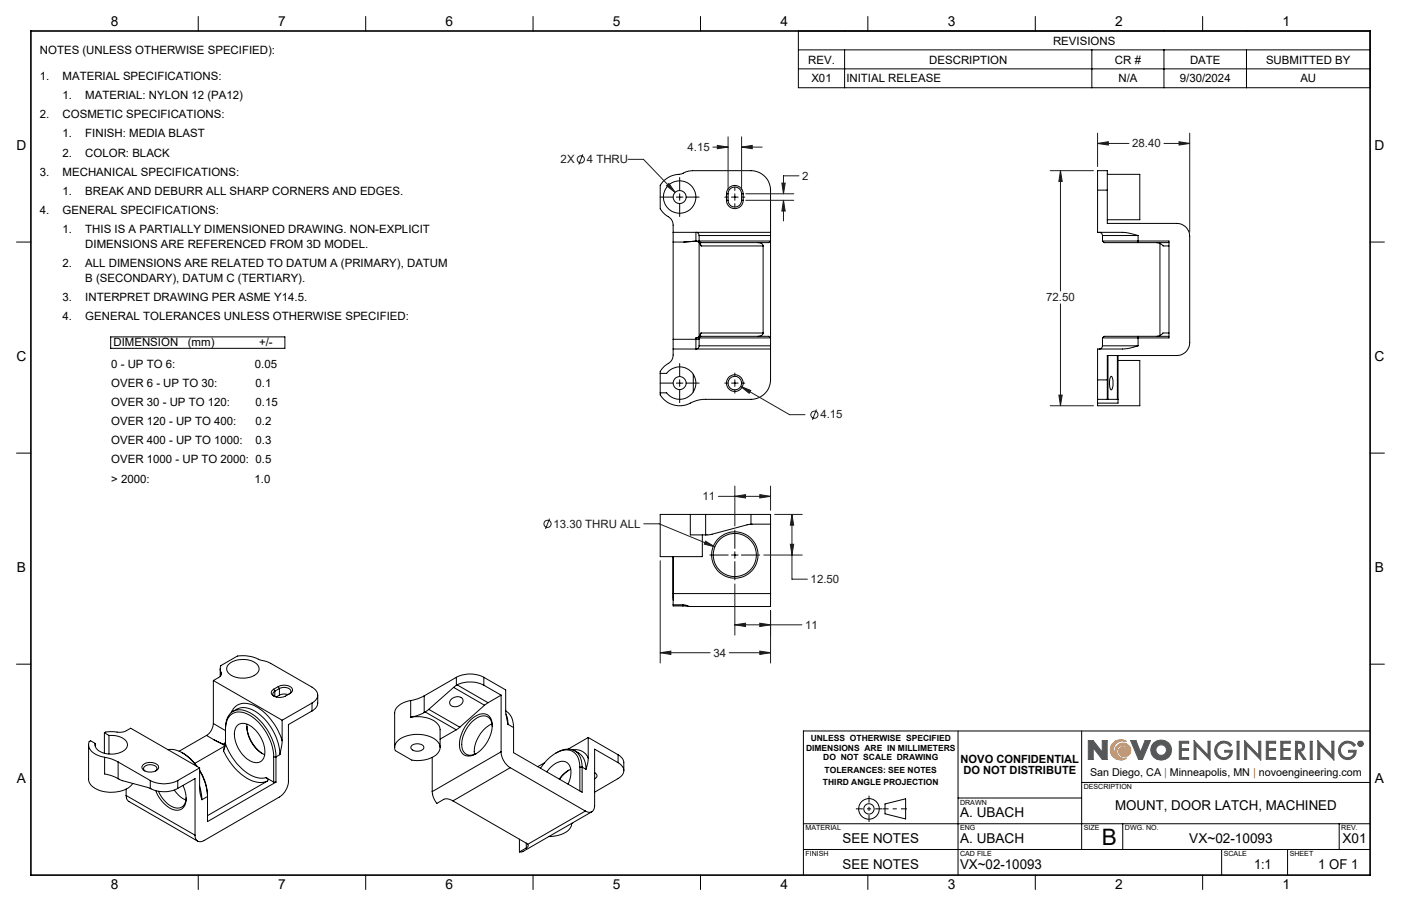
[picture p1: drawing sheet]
<svg xmlns="http://www.w3.org/2000/svg" width="432mm" height="279mm" viewBox="0 0 432 279" stroke-linecap="round" stroke-linejoin="round" font-family="sans-serif">
<g fill="none" stroke="#000" stroke-width=".31">
<path d="M61.1 5.1v4.5M112.7 5.1v4.5M164.3 5.1v4.5M215.9 5.1v4.5M267.5 5.1v4.5M319.1 5.1v4.5M370.7 5.1v4.5M223.9 59.8a2.58 2.58 0 0 1 2.6-2.6 2.58 2.58 0 0 1 2.6 2.6M223.9 59.8v2M223.9 59.8h.5M224.4 59.8a2.08 2.08 0 0 1 2.1-2.1 2.08 2.08 0 0 1 2.1 2.1M224.4 59.8v2"/>
<path d="M228.6 59.8h.5M228.6 59.8v2M229.1 59.8v2M338.3 58.6v13l8.7 .1 3.8 .9M338.3 58.6v-6h3v6M338.3 58.6h3M341.3 58.6v10.3h21.4a4 4 0 0 1 4 4v32.8a4 4 0 0 1-4 3.9h-21.4v7.6M341.3 53.8h10v14h-10M5.1 74.6h4.4M207.5 71.6v-2.2a3.3 3.3 0 0 0-2.3-3l-1.7-2v-7.2a8.8 8.8 0 0 1 6.8-3.6l1.3-.6 1.9-.4h18a6.1 6.1 0 0 1 6 6v13M207.5 71.6v3M207.5 74.6v30"/>
<path d="M207.5 71.6h30M207.5 74.6h3.3M210.8 74.6l3.9-.2 .8 .4M214.5 74.4l-3.7 .2M215.5 72.6h22M215.5 72.6a.78 .78 0 0 0-1-.8v2.6M215.5 74.3h22a2.66 2.66 0 0 1-2.3 .5h-19.2M215.5 74.3l-1 .1M215.5 72.6v1.7M215.5 74.8v29M215.5 74.3l.5 .5M215.5 74.8l.6 1"/>
<path d="M216 74.8l.1 1M216.1 75.8h19.1M223.9 61.8a2.58 2.58 0 0 0 2.6 2.5 2.58 2.58 0 0 0 2.6-2.5M223.9 61.8h.5M224.4 61.8a2.08 2.08 0 0 0 2.1 2.1 2.08 2.08 0 0 0 2.1-2.1M228.6 61.8h.5M233.6 74.8l1.2 .4 .4 .6M235.2 75.8v26.9M237.5 71.6v1M237.5 72.6v34M338.8 71.6a1.02 1.02 0 0 1 1 1M339.8 74.3h20.5v29.9h-20.5"/>
<path d="M339.8 74.3l.5 .5h10.5M339.8 72.6h11M339.8 72.6v1.7M350.8 72.6v2.2M350.8 74.8h9.5M356.5 74.8l1 .2 1 .8h1.8M357.5 75.1v28.4M422.3 74.6h4.4M203.5 115.1h2a5 5 0 0 1 7.3-.7 5 5 0 0 1 0 7.5 5 5 0 0 1-7.3-.8h-2M207.5 107.6v1.9a3.4 3.4 0 0 1-2.3 3.1l-1.7 1.9v7.2a7.3 7.3 0 0 0 10.4 2.1l3-.6h14.6a6.1 6.1 0 0 0 6-6v-9.6M207.5 104.6v3M207.5 107.6h30"/>
<path d="M207.5 104.6h7M213.7 115.4v5.5M214.5 104.6v2.9a.78 .78 0 0 0 1-.9M214.5 104.6h1M214.5 104.2h1M214.5 104.2v.4M215.5 106.6h22M215.5 103.8l-1 .4M215.5 104.2v2.4M216 103.7h19.2a2.66 2.66 0 0 1 2.3 .5h-22M216 103.7l-.5 .5M216.1 102.7l-.1 1"/>
<path d="M216.1 102.7h19.1M216.1 102.7l-.6 1.1M235.2 102.7a1.23 1.23 0 0 1-1.6 1M237.5 106.6v1M338.3 117.2v6M338.3 117.2h3M339.8 106.6a1.02 1.02 0 0 1-1 1M339.8 106.6h11M339.8 104.2v2.4M341.3 117.2v5.9M341.5 109.6v13.6M342.3 116.2l.1-.1a4 4 0 0 1 .3 4v.1a.7 .7 0 0 1-.7-1.1l-.1-1.3z"/>
<path d="M344.4 109.6v13.6M344.6 111.2h6.7v13.9h-13v-.8M344.6 109.6v13.6M350.8 106.6l-3.8 1h-8.7v9.6M350.8 103.7h-10.5l-.5 .5M350.8 103.7v2.9M350.8 103.7h9.5M360.3 102.7h-1.9l-.8 .7-1.1 .3M5.1 139.7h4.4M338.3 123.2v1.1M338.3 123.2h3M341.3 123.2h.2"/>
<path d="M341.3 123.1v.1M341.5 123.2h2.9M344.4 123.2h.2M344.6 123.2v1.1h-6.3M422.3 139.7h4.4M212.8 158.6h-9.3v13.1h13v-6.7M212.8 158.6v6.4h4.7M212.8 158.6h4.7M217.5 158.6v6.4M217.5 158.6h14M231.5 158.6h6v24.5M231.5 158.6v3.1"/>
<path d="M207.4 171.7l.1 13.4M207.5 171.7v11.4M231.5 161.7l-12.4 3.2-1.6 .1M237.5 161.6l-6 .1M207.5 183.1v3.4M207.5 186.5v.4h3M207.5 183.1h30M207.5 186.5h3M210.5 186.5l2 .5M210.5 186.9l2 .1M210.5 186.5v.4M237.5 183.1v3.9h-25"/>
<path d="M5.1 204.8h4.4M65.8 209.9l21.2 12.2M65.8 209.9v13.2M67.9 206.3v2.3M68.1 207.3l-.2-.7 .2-1.3 5.1-3a16.1 16.1 0 0 1 7.7 1.4l2.5 .9 12.8 7.3a2.6 2.6 0 0 1 1.7 2.5 2.6 2.6 0 0 1-1.7 2.4M68.1 207.3a1.32 1.32 0 0 1-.8 1.7l-1.5 .9M68.1 207.3v.9M70.4 205a7 7 0 0 1 9 .1 2.2 2.2 0 0 1-1.4 3.4 6.7 6.7 0 0 1-7.9-1.4l-.3-.9zM71.3 219.8a4.6 4.6 0 0 1 6.5-2.5 17.7 17.7 0 0 1 9.2 11.1M71.8 219.4a5.9 5.9 0 0 1 7.5 .4 17.3 17.3 0 0 1 7 12.9M84.3 212.5l.4 .6M84.7 213.1a.89 .89 0 0 0-.6 .8 .89 .89 0 0 0 .5 .9"/>
<path d="M84.7 213.1v1.7M85.8 211.7a3.4 3.4 0 0 1 4.3 .8l-.2 1-1.9 1.2a3.3 3.3 0 0 1-4.4-.9l.1-.7 .6-.6M85.8 211.7l-1.5 .8M85.8 211.7l.3 .6M86.1 212.3a2.6 2.6 0 0 1 3.5 .8v.4l-.6 .5M86.1 212.3v2.1M86.1 212.3l-1.4 .8M86.1 214.4l-1 .5M88.7 214.2a3.2 3.2 0 0 0-2.6 .2M96.2 219.3l-7.3 4.1v17.5a6.2 6.2 0 0 1-2.8 4.9l-23.2 13.4a1.71 1.71 0 0 1-2 .2 1.71 1.71 0 0 1-.8-1.8M96.2 216.8l-9.2 5.3M96.2 216.8v2.5"/>
<path d="M97.9 214.4v2.4a3.1 3.1 0 0 1-1.7 2.5M126.6 216a5.3 5.3 0 0 0-5 3.7v10.8M126.6 216v5.2M130.7 219.7l-1.9 .9-2.2 .6M130.7 214.6l-1.9 .9-2.2 .5M130.7 214.6v5.1M131.1 219.6l-.4 .1M131.1 219.6l9.5 5.5M132.2 218.8l-1.1 .8M132.2 218.8l9.5 5.5M139.1 215.7a2.18 2.18 0 0 1 3.6 .2 2.29 2.29 0 0 1-1.6 1.9 2.29 2.29 0 0 1-2.4-.7l-.1-.7zM139.8 212l-7.6 6.8"/>
<path d="M139.8 212l9.5 5.5M140.7 208.9a9.2 9.2 0 0 1 8.4 0M140.7 211.3l-.9 .7M140.7 208.9v2.4M140.7 208.9l-10 5.7M140.9 211.2a9.5 9.5 0 0 1 8.2 .1M140.9 211.2l-.2 .1M140.9 211.2l9.5 5.5M149.1 208.9l6.8 3.9v7.1l.7 3.5M149.1 211.3l5.3 3.1M149.1 208.9v2.4M149.3 217.5l-7.6 6.8"/>
<path d="M150.4 216.7l-1.1 .8M154.4 214.4v17.4M154.4 214.4l-4 2.3M155.9 219.3a5.3 5.3 0 0 1 2.4 5.1M422.3 204.8h4.4M27.3 229.7v10.6a4.1 4.1 0 0 0 3.4 3.5 10.2 10.2 0 0 0 9.8-1.7l.4-.5M29.4 229.3l-1.5-.8a1.67 1.67 0 0 0-.4 2.1 5.9 5.9 0 0 0 4.7 2.9M29.4 229.3v.8M32.2 226l.8-.3h2.7a4.9 4.9 0 0 0 3.3-.4l1.3-.7 21.2 12.2M32.2 226l1.4 .8M32.2 226v6.3M32.2 233.5l2.3 .6 1.9 .9"/>
<path d="M32.2 233.5v5.2l2.3 .6 1.9 .8M33.6 226.8a5.5 5.5 0 0 1 5.6 2.3 2.82 2.82 0 0 1-2.7 3.2 6.5 6.5 0 0 1-7-1.8l-.1-1.2M33.6 226.8v5.7M36.4 235l9.9 5.7M36.4 235v5.1M44.1 235.8a3.3 3.3 0 0 1 4.8 .6 2.25 2.25 0 0 1-2.9 1.7 1.85 1.85 0 0 1-2.2-1.8zM44.7 237.8a1 1 0 0 1-.4-1.1 1 1 0 0 1 1-.7 2.43 2.43 0 0 1 3.1 1l-.5 .8M51.8 231.2a9.6 9.6 0 0 1 8.4 4.6l.4 .5M56.2 232.2a14.3 14.3 0 0 1 4.6 4.2M61.5 236.8l.1 7.1 .6 2.7M61.5 237.7l.1 .1a16 16 0 0 1 2.4 7.8l-1.8 1M61.5 237.5l.1 .1a15.5 15.5 0 0 1 2.4 7.6v8.2l21.1-12.2"/>
<path d="M61.5 236.8l-6.7 3.9M63.6 226.8l2.4 1.4M63.6 226.8l-8.4 4.9M65.8 223.1a4.8 4.8 0 0 1-2.2 3.7M65.8 223.1l3.7 2.2M66 228.2l2.9 1.5 .3 .4M66 228.2l2.8 1.4M68.9 231.6a16.8 16.8 0 0 0 10.2 9.6l1.8 .1 1.5-.4M68.9 231.6l.6-1.8v-5.4a4.8 4.8 0 0 1 4.2-5.5 11.5 11.5 0 0 1 8.6 6 16 16 0 0 1 2.8 8.5M69.2 230.1l-9.2 5.3M69.2 230.1l-.3 1.5M69.5 224.9a4.5 4.5 0 0 1 4.2-5.3 11.8 11.8 0 0 1 8.7 6.8 14.6 14.6 0 0 1 1.9 7"/>
<path d="M69.5 229.4a17 17 0 0 0 9.2 10.3l1.7 .3 1.6-.2M69.5 229.1l-.2 .5h-.5M69.5 228.9l-.7 .7M73.2 223.7a3.6 3.6 0 0 1 4.7 .7 9.3 9.3 0 0 1 3.3 9.5 2.91 2.91 0 0 1-4.6 .5 9.4 9.4 0 0 1-4-9.8zM76.1 224a11.2 11.2 0 0 0 4.9 8.4M76.1 223.3a9.9 9.9 0 0 0 5.5 9.4M82 239.8l.6 .7-.2 .4M82 239.8l2.3 1.4M84.3 233.4h.8M84.3 233.4v7.8M85.1 233.4v7.8M86.3 232.7l-1.2 .7"/>
<path d="M87 228.4l-.7 4.3M87 222.1v6.3M122.8 228.3a10.1 10.1 0 0 1 12.1 .4 2.91 2.91 0 0 1-1.4 4.7 10.4 10.4 0 0 1-6.6 1l-5.1-2.9a2.59 2.59 0 0 1 1-3.2zM126.6 221.2a8.9 8.9 0 0 1 8.5 2.4l.5 1.4v5.5M126.8 230a2.62 2.62 0 0 1 3.8 .4 2.12 2.12 0 0 1-3.1 1.1 .9 .9 0 0 1-.7-1.5zM133.2 233.6v10.5M140.6 225.1l-5 2.8M141.7 224.3l-1.1 .8M144.7 222.3a5 5 0 0 1 5.6-1.8 4.6 4.6 0 0 1 1.1 5.2 9.8 9.8 0 0 1-6.7 7.5 3.2 3.2 0 0 1-3.1-4.2 11.3 11.3 0 0 1 3.1-6.7zM151.7 223.2a9.9 9.9 0 0 0-5.5 9.5M151.7 223.9a2.89 2.89 0 0 0-1.7-3 2.89 2.89 0 0 0-3.3 .7 9.6 9.6 0 0 0-4.1 9.8 2.71 2.71 0 0 0 4.2 1M154.4 231.8a6.1 6.1 0 0 0 2.9 4.9"/>
<path d="M154.4 231.8l-21.2 12.3M156 220.2l.4 1.3 .2 1.9M156.6 223.4l1.7 1M157.3 236.7l23.1 13.4M157.3 236.7l-17.7 10.3M158.3 224.4v7.7l21.1 12.2v-7.7M167.9 235.2l-2.2 1.2M168.5 238a5.7 5.7 0 0 1 5.7-3.1 3.8 3.8 0 0 1 1.7 4.6l-.8 2.3M171.3 232.3a5.2 5.2 0 0 1 6.8 0 6.8 6.8 0 0 1 1.3 4.3M175.3 237.5l-1.3 1-1.5 1.8M175.9 237.2a8.4 8.4 0 0 0-3.5 3M176.5 231.2a4.3 4.3 0 0 1 4.8 2.6"/>
<path d="M177.1 231.5a5.4 5.4 0 0 1 3.5 5.7M178.7 236.6a4.8 4.8 0 0 0-3.2-5.2 9.4 9.4 0 0 0-8.4 4.8l-.5 .7M178.7 236.6v7.3M178.7 236.6h.7M179.4 236.6l1.2 .6M181.3 233.8l-.1 1.5-.6 1.9M181.3 227.4v6.4M181.3 227.4l9.2 5.4M181.3 227.4l-6.1 3.6M183.3 238.3a.96 .96 0 0 1 .7 .9 .96 .96 0 0 1-.7 1M190.5 235.2l-7.2-4.2v17.5a1.74 1.74 0 0 1-.9 1.8 1.74 1.74 0 0 1-2-.2M190.5 235.2a2.58 2.58 0 0 1 1.8 2.4 2.58 2.58 0 0 1-1.8 2.5l-7.2 4.2"/>
<path d="M190.5 232.8a2.88 2.88 0 0 1 1.8 2.4v2.5M190.5 232.8v2.4M295.3 225.4v44.5M333.4 225.4v36.6M422.3 225.4h-174.7v44.5M36.4 240.1l1.3 .6 8.6 2.5M38.9 245.3a1.94 1.94 0 0 0 .8 1.9l21.2 12.2M38.9 245.3l21.2 12.3M38.9 243.3v2M46.3 240.7a9.2 9.2 0 0 0 8.5 0M46.3 240.7v2.5M48.8 244a7.7 7.7 0 0 0 6.1 5.2 2.8 2.8 0 0 0 2.5-3.1"/>
<path d="M53.7 243.7a8.2 8.2 0 0 0 3.6 3M54.8 243.1a9.4 9.4 0 0 1-8.5 .1M54.8 240.7v2.4M54.8 243.1l5.3-3v17.5M56.4 242.2a6.8 6.8 0 0 1 .1 6.8 3.5 3.5 0 0 1-4.7-.2 11.4 11.4 0 0 1-3.8-5M61.5 242.5l.7 4.1M82.4 240.9l-18.4 10.6M84.3 241.2h.8M133.2 244.1l.3 1.7 1.2 2 2.6-1.5 1.2 .2 1.1 .5M139.6 247l22.6 13M160.1 258.8v3.9M176.2 253.9h.1"/>
<path d="M176.2 253.9a4.4 4.4 0 0 1-3.7 3.6l-3.3 .5M180.4 250.1l-17.8 10.3M182.4 250.3l-21.2 12.3-1.1 .1M247.6 254h174.7M272.8 247.9l6.3-1.6v6.3l-6.3-1.6zM295.3 246.1h38.1M333.4 241.3h88.9M346 254v8M412.7 254v8M61.1 269.9v4.4M112.7 269.9v4.4M162.2 260l.4 .4"/>
<path d="M162.2 261.5l-2.1 1.2M162.2 260v1.5M162.6 260.4l.1 .6-.5 .5M164.3 269.9v4.4M215.9 269.9v4.4M247.6 262h174.7M267.5 269.9v4.4M319.1 269.9v4.4M370.7 269.9v4.4M376.5 262v7.9M396.8 262v7.9"/>
<circle cx="209.5" cy="60.8" r="5"/>
<circle cx="209.5" cy="60.8" r="2.01"/>
<circle cx="209.5" cy="118.1" r="2.01"/>
<circle cx="226.5" cy="118.2" r="2.58"/>
<circle cx="226.5" cy="118.1" r="2.08"/>
<circle cx="226.5" cy="171.2" r="6.7"/>
<circle cx="226.5" cy="171.2" r="7.1"/>
<circle cx="267.8" cy="249.5" r="1.59"/>
<circle cx="267.8" cy="249.5" r="3.2"/>
</g>
<path d="M342.7 229.6a3.1 3.1 0 0 1 4.5-.9 2.82 2.82 0 0 0-3.9 1.7 2.82 2.82 0 0 0 2.3 3.6 2.45 2.45 0 0 1-1.1-4.2 2.45 2.45 0 0 1 4 1.5 1.88 1.88 0 0 1-1.9 2.1 1.88 1.88 0 0 1-1.8-2.2l.6-.7a1.82 1.82 0 0 1 2.4 1.5 1.89 1.89 0 0 0-2.6-2 1.89 1.89 0 0 0-.3 3.3l1.5 .6 .8-.1a3.2 3.2 0 0 1-4-.2 3.2 3.2 0 0 1-.5-4z" fill="none" stroke="#f78d2a" stroke-width=".31"/>
<g fill="none" stroke="#555759" stroke-width=".31">
<path d="M336.9 230.6v3.6h-1.5v-5.8h1.5l2.8 3.6M336.9 230.6h.1M337 230.6l2.7 3.6h1.5v-5.8h-1.5v3.6M339.7 232h.1M348.5 228.4h1.6l1.4 3.6 1.4-3.6h1.7l-2.5 5.8h-1.2zM363.5 228.6h2.9v.6h-2.3v1.7h2.2v.5h-2.2v2.2h2.3v.6h-2.9zM368 228.4l4.3 4.5v-4.3h.7v5.8l-4.4-4.5v4.3h-.6zM375.4 229.2a2.89 2.89 0 0 1 4.2 .5l-.5 .5a2.26 2.26 0 0 0-3.2-.7 2.26 2.26 0 0 0-.5 3.2 2.26 2.26 0 0 0 3.3 .4l.5-1.1h-1.7v-.6h2.3a2.78 2.78 0 0 1-4 2.5 2.78 2.78 0 0 1-.4-4.7zM381.3 228.6h.6v5.6h-.6zM383.6 228.4l4.3 4.5v-4.3h.7v5.8l-4.4-4.5v4.3h-.6zM390.3 228.6h2.9v.6h-2.3v1.7h2.2v.5h-2.2v2.2h2.3v.6h-2.9zM394.8 228.6h2.9v.6h-2.3v1.7h2.2v.5h-2.2v2.2h2.3v.6h-2.9z"/>
<path d="M399.3 228.6a2.74 2.74 0 0 1 2.6 .8l.2 .8-.3 .9-1.1 .6 1.8 2.5h-.8l-1.7-2.5h-.1v2.5h-.6zM399.9 229.2l1.1 .1a1.02 1.02 0 0 1 0 1.7l-1.1 .2zM403.8 228.6h.6v5.6h-.6zM406.2 228.4l4.3 4.5v-4.3h.6v5.8l-4.3-4.5v4.3h-.6zM413.6 229.2a2.89 2.89 0 0 1 4.2 .5l-.5 .5a2.25 2.25 0 0 0-3.3-.7 2.25 2.25 0 0 0-.2 3.4 2.25 2.25 0 0 0 3.4-.3l.1-.6h-1.6v-.6h2.3a2.79 2.79 0 0 1-4 2.5 2.79 2.79 0 0 1-.4-4.7zM419 228.9l.6 .1-.1 .4 .2 .4-.4-.4-.3 .4zM419.2 229l.3 .2-.3 .1z"/>
<circle cx="357.9" cy="231.3" r="1.64"/>
<circle cx="357.9" cy="231.3" r="3.2"/>
<circle cx="419.3" cy="229.4" r=".85"/>
<circle cx="419.3" cy="229.4" r=".71"/>
</g>
<path d="M279.5 249.4h-7.5" fill="none" stroke="#000" stroke-width=".31" stroke-dasharray="15.2 1.3 1.3 1.3" stroke-dashoffset="13.4" stroke-linecap="butt"/>
<path d="M263.8 249.4h8.1M267.8 245.4v8.1" fill="none" stroke="#000" stroke-width=".31" stroke-dasharray="15.2 1.3 1.3 1.3" stroke-dashoffset="13.1" stroke-linecap="butt"/>
<path d="M9.5 9.6h412.8v260.3h-412.8z" fill="none" stroke="#000" stroke-width=".5"/>
<path d="M343 229.1a3.2 3.2 0 0 1 4.2-.4 2.82 2.82 0 0 0-3.9 1.7 2.82 2.82 0 0 0 2.3 3.6 2.43 2.43 0 0 1-1.9-2.8 2.43 2.43 0 0 1 2.7-2 2.43 2.43 0 0 1 2.1 2.7 1.82 1.82 0 0 1-2.5 1.5 1.82 1.82 0 0 1-.9-2.7 1.73 1.73 0 0 1 2.7 1.3 1.9 1.9 0 0 0-2.6-2 1.9 1.9 0 0 0-.3 3.3l.8 .5h1.5a3.2 3.2 0 0 1-4.2-.4 3.2 3.2 0 0 1 0-4.3z" fill-rule="evenodd" fill="#f78d2a"/>
<path d="M335.4 228.4v5.8h1.5v-3.6l2.8 3.6h1.5v-5.8h-1.5v3.6l-2.8-3.6zM348.5 228.4l2.4 5.8h1.2l2.5-5.8h-1.7l-1.4 3.6-1.4-3.6zM355.6 229.1a3.1 3.1 0 0 0 .2 4.6 3.1 3.1 0 0 0 4.6-.6 3.1 3.1 0 0 0-1-4.5l-1.8-.4-1 .3zM356.2 231.3a1.65 1.65 0 0 1 3.3 0 1.65 1.65 0 0 1-3.3 0zM363.5 228.6v5.6h2.9v-.6h-2.3v-2.2h2.2v-.5h-2.2v-1.7h2.3v-.6zM368 228.4v5.8h.6v-4.3l4.4 4.5v-5.8h-.7v4.3zM375.2 229.3a2.79 2.79 0 0 0 .7 4.7 2.79 2.79 0 0 0 3.9-2.6h-2.3v.6h1.7a2.16 2.16 0 0 1-3 1.4 2.16 2.16 0 0 1-.9-3.2 2.22 2.22 0 0 1 3.8 0l.5-.5a2.92 2.92 0 0 0-4.4-.4zM381.3 228.6v5.6h.6v-5.6zM383.6 228.4v5.8h.6v-4.3l4.4 4.5v-5.8h-.7v4.3zM390.3 228.6v5.6h2.9v-.6h-2.3v-2.2h2.2v-.5h-2.2v-1.7h2.3v-.6zM394.8 228.6v5.6h2.9v-.6h-2.3v-2.2h2.2v-.5h-2.2v-1.7h2.3v-.6zM399.3 228.6v5.6h.6v-2.5l1.8 2.5h.8l-1.8-2.5 1.1-.6 .3-1.3a1.6 1.6 0 0 0-2.1-1.2zM399.9 229.2l1.3 .3 .3 .4-.3 1-1.3 .3zM403.8 228.6v5.6h.6v-5.6zM406.2 228.4v5.8h.6v-4.3l4.3 4.5v-5.8h-.6v4.3zM413.3 229.4a2.79 2.79 0 0 0 .9 4.6 2.79 2.79 0 0 0 3.8-2.6h-2.3v.6h1.6a2.18 2.18 0 0 1-3.2 1.3 2.18 2.18 0 0 1-.4-3.5 2.22 2.22 0 0 1 3.6 .4l.5-.5a2.89 2.89 0 0 0-4.5-.3zM419 228.9v.9h.2v-.4l.5 .4-.2-.4 .2-.4zM419.2 229l.3 .2-.3 .1zM418.5 229.4a.85 .85 0 0 0 1.7 0 .85 .85 0 0 0-1.7 0zM418.6 229.4a.71 .71 0 0 1 1.4 0 .71 .71 0 0 1-1.4 0z" fill-rule="evenodd" fill="#555759"/>
<g fill="none" stroke="#191924" stroke-width=".31">
<path d="M179.6 47.6l-1.2 3.1M193.6 49.1h4.7l9.8 10.2M205.4 57.3l.8-.7 1.9 2.7zM219.7 45.4h4.7M221.1 44.8l3.3 .6-3.3 .5zM224.4 42.2v16.3M228.6 45.4l3.2-.6v1.1zM228.6 42.2v16.3M228.6 45.4h6.3M229.8 59.8h14.9M241 56.5h1l-.5 3.3zM246.2 54.2h-4.7v5.6"/>
<path d="M323.7 52.6h13.3M326.8 52.6l.6 3.4h-1zM326.8 52.6v37.1M338.3 44.2l3.3-.5v1zM338.3 41.1v10.3M338.3 44.2h9.6M358.7 44.2h8M363.4 43.7l3.3 .5-3.3 .5zM366.7 41.1v30.5M229.8 61.8h14.9M241.5 61.8l.5 3.3h-1zM241.5 61.8v6.3"/>
<path d="M326.8 93.7v31.4M228.3 119.2l3.1 1.2-.5 .9zM228.3 119.2l15 8.7h4.8M251.6 126.3l-1.2 3.2M323.7 125.1h13.3M326.4 121.8h1l-.6 3.3zM169.4 159.9l-1.3 3.2M221.4 153.1h16.1M226.5 153.1l3.3-.6v1.1zM226.5 149.9v12.3M234.2 152.5l3.3 .6-3.3 .5zM237.5 149.9v7.5"/>
<path d="M238.8 158.6h8.5M244.1 158.6l.5 3.4h-1zM244.1 158.6v20h4.7M198.4 161.5h4.8l17.1 7.1M203.5 172.9v31.6M217.5 166.9l2.8 1.7-3.2-.8zM235.4 171.2h11.9M243.6 167.9h1l-.5 3.3zM226.5 192.7l3.3-.5v1zM226.5 180.1v15.8M226.5 192.7h20.7M234.2 192.2l3.3 .5-3.3 .5z"/>
<path d="M237.5 188.3v16.2M203.5 201.3l3.3-.5v1zM203.5 201.3h15.4M224.8 201.3h12.7M234.2 200.8l3.3 .5-3.3 .5z"/>
<circle cx="179" cy="49.2" r="1.11"/>
<circle cx="251" cy="127.9" r="1.12"/>
<circle cx="168.8" cy="161.5" r="1.11"/>
</g>
<g fill="none" stroke="#000" stroke-width=".31">
<path d="M246.1 9.6h176.2v17.5h-176.2zM246.1 15.4h176.2M260.3 15.4v11.7M336.5 15.4v11.7M358.7 15.4v11.7M384.2 15.4v11.7M246.1 21.2h176.2M209.5 54.8v3.9M209.5 59.8v2M226.5 57.7v1M226.5 59.8v2M203.4 60.8h4"/>
<path d="M208.5 60.8h2M209.5 62.8v4M211.5 60.8h4M223.4 60.8h1M225.5 60.8h2M226.5 62.8v1.1M228.5 60.8h1.1M34.1 103.9h53.7v3.5h-53.7zM203.4 118.1h4M208.5 118.1h2M209.5 112.1v4M209.5 117.1v2.1"/>
<path d="M211.5 118.1h4M223.4 118.1h1M225.5 118.1h2M226.5 115v1.1M226.5 117.1v2.1M228.5 118.1h1.1M209.5 120.2v4M226.5 120.2v1M218.8 171.2h5.6M225.5 171.2h2M226.5 163.5v5.6M226.5 170.1v2.1"/>
<path d="M226.5 173.2v5.6M228.5 171.2h5.6"/>
</g>
<path d="M203.5 201.3l3.3-.5v1zM234.2 200.8l3.3 .5-3.3 .5zM226.5 153.1l3.3-.6v1.1zM234.2 152.5l3.3 .6-3.3 .5zM217.5 166.9l-.4 .9 3.2 .8zM226.5 192.7l3.3-.5v1zM234.2 192.2l3.3 .5-3.3 .5zM243.6 167.9h1l-.5 3.3zM244.1 158.6l.5 3.4h-1zM228.3 119.2l2.6 2.1 .5-.9zM241.5 61.8l.5 3.3h-1zM241 56.5h1l-.5 3.3zM221.1 44.8l3.3 .6-3.3 .5zM228.6 45.4l3.2-.6v1.1zM205.4 57.3l2.7 2-1.9-2.7zM326.8 52.6l.6 3.4h-1zM326.4 121.8h1l-.6 3.3zM338.3 44.2l3.3-.5v1zM363.4 43.7l3.3 .5-3.3 .5z" fill="#191924"/>
<text font-size="7" x="339.5" y="260.5">B</text>
<g font-size="4.2">
<text x="34.1" y="8.1">8</text>
<text x="85.7" y="8.1">7</text>
<text x="137.3" y="8.1">6</text>
<text x="188.9" y="8.1">5</text>
<text x="240.5" y="8.1">4</text>
<text x="292.1" y="8.1">3</text>
<text x="343.7" y="8.1">2</text>
<text x="395.3" y="8.1">1</text>
<text x="5.1" y="46.4">D</text>
<text x="423.7" y="46.4">D</text>
<text x="5.1" y="111.4">C</text>
<text x="423.7" y="111.4">C</text>
<text x="5.2" y="176.5">B</text>
<text x="423.8" y="176.5">B</text>
<text x="5.2" y="241.6">A</text>
<text x="423.8" y="241.6">A</text>
<text x="343.7" y="249.9">MOUNT, DOOR LATCH, MACHINED</text>
<text x="295.9" y="252">A. UBACH</text>
<text x="259.7" y="260">SEE NOTES</text>
<text x="295.9" y="260">A. UBACH</text>
<text x="366.5" y="260">VX~02-10093</text>
<text x="413.8" y="260">X01</text>
<text x="259.7" y="267.9">SEE NOTES</text>
<text x="295.9" y="267.9">VX~02-10093</text>
<text x="386.5" y="267.9">1:1</text>
<text x="406.3" y="267.9">1 OF 1</text>
<text x="34.1" y="274.2">8</text>
<text x="85.7" y="274.2">7</text>
<text x="137.3" y="274.2">6</text>
<text x="188.9" y="274.2">5</text>
<text x="240.5" y="274.2">4</text>
<text x="292.1" y="274.2">3</text>
<text x="343.7" y="274.2">2</text>
<text x="395.3" y="274.2">1</text>
</g>
<g font-size="3.5">
<text x="12.3" y="16.7">NOTES (UNLESS OTHERWISE SPECIFIED):</text>
<text x="324.6" y="13.8">REVISIONS</text>
<text x="249.1" y="19.6">REV.</text>
<text x="286.4" y="19.6">DESCRIPTION</text>
<text x="343.6" y="19.6">CR #</text>
<text x="366.8" y="19.6">DATE</text>
<text x="390.2" y="19.6">SUBMITTED BY</text>
<text x="12.3" y="24.6">1.</text>
<text x="19.3" y="24.6">MATERIAL SPECIFICATIONS:</text>
<text x="250.1" y="25.4">X01</text>
<text x="260.8" y="25.4">INITIAL RELEASE</text>
<text x="344.7" y="25.4">N/A</text>
<text x="363.6" y="25.4">9/30/2024</text>
<text x="400.8" y="25.4">AU</text>
<text x="19.3" y="30.5">1.</text>
<text x="26.3" y="30.5">MATERIAL: NYLON 12 (PA12)</text>
<text x="12.3" y="36.5">2.</text>
<text x="19.3" y="36.5">COSMETIC SPECIFICATIONS:</text>
<text x="19.3" y="42.4">1.</text>
<text x="26.3" y="42.4">FINISH: MEDIA BLAST</text>
<text x="19.3" y="48.3">2.</text>
<text x="26.3" y="48.3">COLOR: BLACK</text>
<text x="12.3" y="54.2">3.</text>
<text x="19.3" y="54.2">MECHANICAL SPECIFICATIONS:</text>
<text x="19.3" y="60.1">1.</text>
<text x="26.3" y="60.1">BREAK AND DEBURR ALL SHARP CORNERS AND EDGES.</text>
<text x="12.3" y="66">4.</text>
<text x="19.3" y="66">GENERAL SPECIFICATIONS:</text>
<text x="19.3" y="71.9">1.</text>
<text x="26.3" y="71.9">THIS IS A PARTIALLY DIMENSIONED DRAWING. NON-EXPLICIT</text>
<text x="26.3" y="76.4">DIMENSIONS ARE REFERENCED FROM 3D MODEL.</text>
<text x="19.3" y="82.3">2.</text>
<text x="26.3" y="82.3">ALL DIMENSIONS ARE RELATED TO DATUM A (PRIMARY), DATUM</text>
<text x="26.3" y="86.9">B (SECONDARY), DATUM C (TERTIARY).</text>
<text x="19.3" y="92.8">3.</text>
<text x="26.3" y="92.8">INTERPRET DRAWING PER ASME Y14.5.</text>
<text x="19.3" y="98.7">4.</text>
<text x="26.3" y="98.7">GENERAL TOLERANCES UNLESS OTHERWISE SPECIFIED:</text>
<text x="35" y="106.6">DIMENSION</text>
<text x="57.9" y="106.6">(mm)</text>
<text x="79.8" y="106.6">+/-</text>
<text x="34.3" y="113.3">0 - UP TO 6:</text>
<text x="78.6" y="113.3">0.05</text>
<text x="34.3" y="119.3">OVER 6 - UP TO 30:</text>
<text x="78.8" y="119.3">0.1</text>
<text x="34.3" y="125.2">OVER 30 - UP TO 120:</text>
<text x="78.8" y="125.2">0.15</text>
<text x="34.3" y="131.1">OVER 120 - UP TO 400:</text>
<text x="78.8" y="131.1">0.2</text>
<text x="34.3" y="137">OVER 400 - UP TO 1000:</text>
<text x="78.8" y="137">0.3</text>
<text x="34.3" y="142.9">OVER 1000 - UP TO 2000: 0.5</text>
<text x="34.3" y="148.8">&gt; 2000:</text>
<text x="78.5" y="148.8">1.0</text>
<text x="296.1" y="235.2">NOVO CONFIDENTIAL</text>
<text x="296.9" y="238.7">DO NOT DISTRIBUTE</text>
</g>
<g font-size="3.5" fill="#191924">
<text x="211.9" y="46.5">4.15</text>
<text x="349" y="45.4">28.40</text>
<text x="172.8" y="50.3">2X</text>
<text x="180.9" y="50.3">4 THRU</text>
<text x="247.2" y="55.4">2</text>
<text x="322.5" y="92.9">72.50</text>
<text x="252.9" y="129.1">4.15</text>
<text x="216.5" y="154.2">11</text>
<text x="170.6" y="162.7">13.30 THRU ALL</text>
<text x="249.8" y="179.8">12.50</text>
<text x="248.1" y="193.9">11</text>
<text x="219.9" y="202.5">34</text>
</g>
<text font-size="3.3" x="336" y="239.4">San Diego, CA | Minneapolis, MN | novoengineering.com</text>
<g font-size="2.6">
<text x="248.4" y="231.5">DIMENSIONS ARE IN MILLIMETERS</text>
<text x="249.9" y="228.6">UNLESS OTHERWISE SPECIFIED</text>
<text x="253.7" y="234.4">DO NOT SCALE DRAWING</text>
<text x="254.2" y="238.5">TOLERANCES: SEE NOTES</text>
<text x="253.7" y="242.1">THIRD ANGLE PROJECTION</text>
</g>
<g font-size="2.2">
<text x="334" y="243.4">DESCRIPTION</text>
<text x="295.9" y="248.2">DRAWN</text>
<text x="248.3" y="256.1">MATERIAL</text>
<text x="295.9" y="256.1">ENG</text>
<text x="334" y="256.1">SIZE</text>
<text x="346.7" y="256.1">DWG. NO.</text>
<text x="413.4" y="256.1">REV.</text>
<text x="248.3" y="264">FINISH</text>
<text x="295.9" y="264">CAD FILE</text>
<text x="377.2" y="264">SCALE</text>
<text x="397.5" y="264">SHEET</text>
</g>
</svg>
